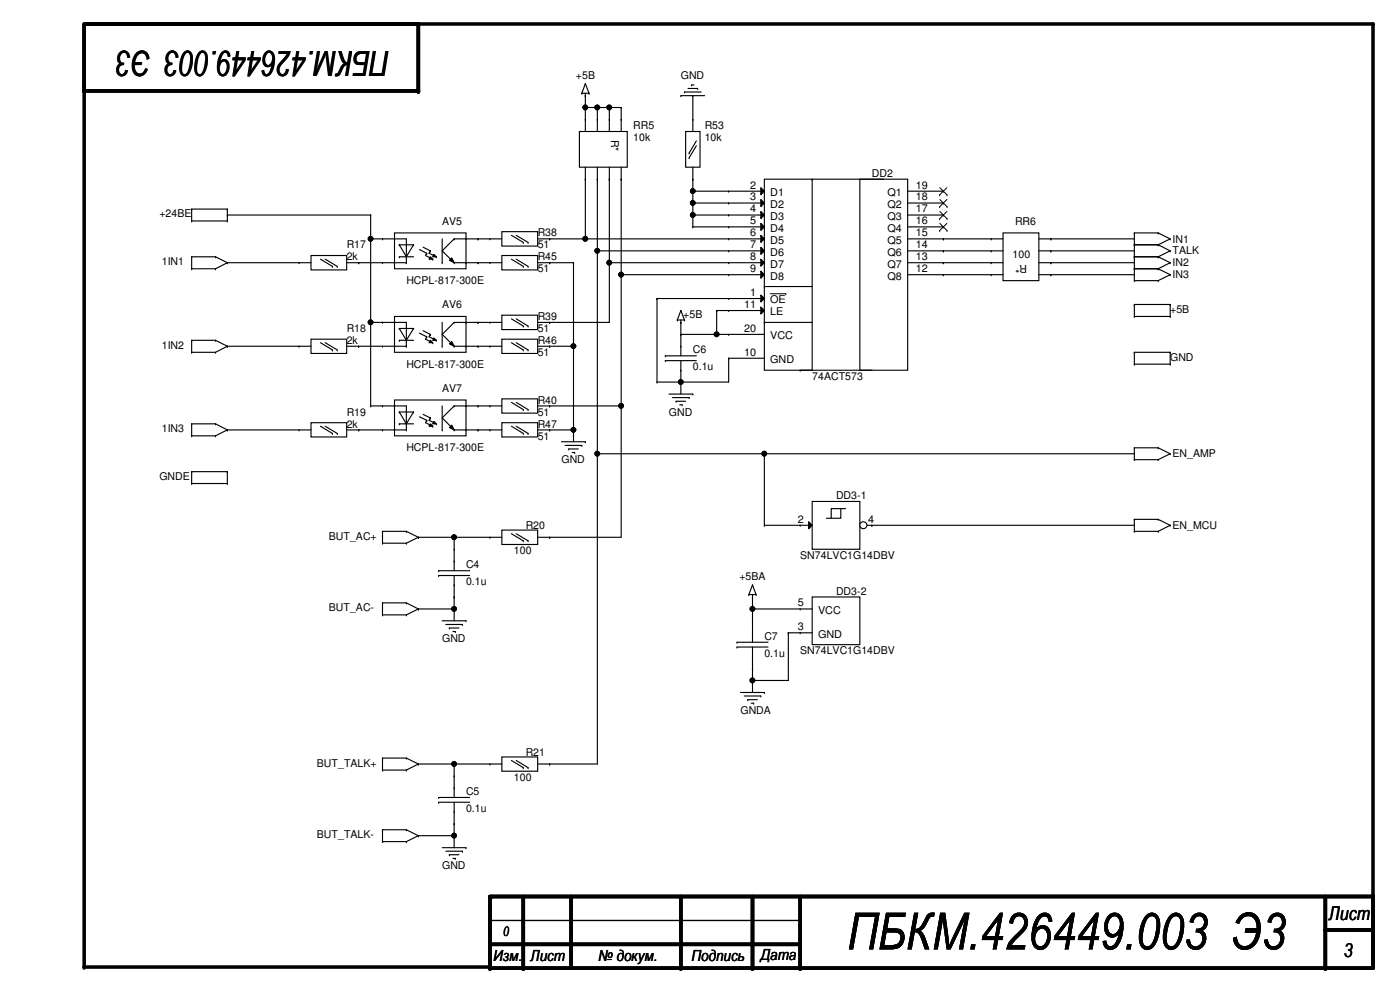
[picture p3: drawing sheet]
<svg xmlns="http://www.w3.org/2000/svg" width="420mm" height="297mm" viewBox="0 0 420 297" stroke-linecap="round" stroke-linejoin="round" font-family="sans-serif">
<path d="M25.3 7.2h386.8v261.4M25.3 7.6v282.6h121.8M125.5 7.2v20.1h-100.2M147.1 269v21.5h265v-21.5h-264.7M157 269v21.5M171.4 269v21.2M204.3 269v21.5M225.8 269v21.5M240.1 269v21.5M397.8 279h14.3M397.8 269v21.5M147.1 283.3h93" fill="none" stroke="#000" stroke-width="1.1"/>
<g fill="#000">
<circle cx="125.5" cy="7.2" r=".53"/>
<circle cx="412.1" cy="7.2" r=".53"/>
<circle cx="25.3" cy="25.1" r=".53"/>
<circle cx="25.3" cy="27.3" r=".53"/>
<circle cx="125.5" cy="27.3" r=".53"/>
<circle cx="174.6" cy="28" r=".17"/>
<circle cx="175.7" cy="25.1" r=".17"/>
<circle cx="175.7" cy="32.3" r=".17"/>
<circle cx="175.7" cy="28.7" r=".17"/>
<circle cx="176.8" cy="28" r=".17"/>
<circle cx="179.3" cy="32.3" r=".17"/>
<circle cx="182.9" cy="32.3" r=".17"/>
<circle cx="186.4" cy="32.3" r=".17"/>
<circle cx="204.3" cy="28.7" r=".17"/>
<circle cx="205.4" cy="27.6" r=".17"/>
<circle cx="207.5" cy="25.5" r=".17"/>
<circle cx="207.9" cy="28.7" r=".17"/>
<circle cx="209.4" cy="26.5" r=".17"/>
<circle cx="175.7" cy="53.8" r=".17"/>
<circle cx="179.3" cy="53.8" r=".17"/>
<circle cx="182.9" cy="53.8" r=".17"/>
<circle cx="186.4" cy="53.8" r=".17"/>
<circle cx="207.9" cy="53.8" r=".17"/>
<circle cx="207.9" cy="57.4" r=".17"/>
<circle cx="218.7" cy="57.4" r=".17"/>
<circle cx="243.7" cy="53.8" r=".17"/>
<circle cx="283.1" cy="57.4" r=".17"/>
<circle cx="57.5" cy="66.3" r=".17"/>
<circle cx="57.5" cy="77" r=".17"/>
<circle cx="57.5" cy="62.7" r=".17"/>
<circle cx="64.7" cy="77" r=".17"/>
<circle cx="68.2" cy="62.7" r=".17"/>
<circle cx="68.2" cy="66.3" r=".17"/>
<circle cx="68.2" cy="64.5" r=".17"/>
<circle cx="68.2" cy="78.8" r=".17"/>
<circle cx="89.7" cy="78.8" r=".17"/>
<circle cx="99.8" cy="79.9" r=".17"/>
<circle cx="101.2" cy="79.9" r=".17"/>
<circle cx="107.6" cy="78.8" r=".17"/>
<circle cx="111.2" cy="71.7" r=".17"/>
<circle cx="111.2" cy="64.5" r=".17"/>
<circle cx="143.5" cy="78.8" r=".17"/>
<circle cx="143.5" cy="71.7" r=".17"/>
<circle cx="165" cy="71.7" r=".17"/>
<circle cx="165" cy="78.8" r=".17"/>
<circle cx="172.1" cy="78.8" r=".17"/>
<circle cx="175.7" cy="71.7" r=".17"/>
<circle cx="179.3" cy="75.3" r=".17"/>
<circle cx="182.9" cy="78.8" r=".17"/>
<circle cx="207.9" cy="60.9" r=".17"/>
<circle cx="207.9" cy="64.5" r=".17"/>
<circle cx="207.9" cy="68.1" r=".17"/>
<circle cx="218.7" cy="68.1" r=".17"/>
<circle cx="218.7" cy="75.3" r=".17"/>
<circle cx="218.7" cy="78.8" r=".17"/>
<circle cx="218.7" cy="60.9" r=".17"/>
<circle cx="218.7" cy="64.5" r=".17"/>
<circle cx="218.7" cy="71.7" r=".17"/>
<circle cx="283.1" cy="68.1" r=".17"/>
<circle cx="283.1" cy="75.3" r=".17"/>
<circle cx="283.1" cy="60.9" r=".17"/>
<circle cx="283.1" cy="64.5" r=".17"/>
<circle cx="283.1" cy="78.8" r=".17"/>
<circle cx="283.1" cy="71.7" r=".17"/>
<circle cx="315.4" cy="75.3" r=".17"/>
<circle cx="315.4" cy="71.7" r=".17"/>
<circle cx="315.4" cy="78.8" r=".17"/>
<circle cx="340.4" cy="69.9" r=".17"/>
<circle cx="340.4" cy="73.4" r=".17"/>
<circle cx="340.4" cy="77" r=".17"/>
<circle cx="347.6" cy="69.9" r=".17"/>
<circle cx="347.6" cy="73.4" r=".17"/>
<circle cx="347.6" cy="77" r=".17"/>
<circle cx="351.2" cy="75.3" r=".17"/>
<circle cx="351.2" cy="78.8" r=".17"/>
<circle cx="351.2" cy="71.7" r=".17"/>
<circle cx="57.5" cy="80.6" r=".17"/>
<circle cx="64.7" cy="80.6" r=".17"/>
<circle cx="111.2" cy="96.7" r=".17"/>
<circle cx="114.8" cy="96.7" r=".17"/>
<circle cx="118.4" cy="96.7" r=".17"/>
<circle cx="119.8" cy="98.6" r=".17"/>
<circle cx="124.1" cy="98.6" r=".17"/>
<circle cx="136.3" cy="96.7" r=".17"/>
<circle cx="139.9" cy="96.7" r=".17"/>
<circle cx="143.5" cy="96.7" r=".17"/>
<circle cx="147.1" cy="96.7" r=".17"/>
<circle cx="157" cy="97.8" r=".17"/>
<circle cx="158.5" cy="97.8" r=".17"/>
<circle cx="165" cy="96.7" r=".17"/>
<circle cx="186.4" cy="82.4" r=".17"/>
<circle cx="197.2" cy="89.6" r=".17"/>
<circle cx="203.3" cy="96" r=".17"/>
<circle cx="204.3" cy="96.7" r=".17"/>
<circle cx="204.3" cy="93.2" r=".17"/>
<circle cx="205.4" cy="96" r=".17"/>
<circle cx="215.1" cy="93.2" r=".17"/>
<circle cx="218.7" cy="82.4" r=".17"/>
<circle cx="218.7" cy="93.2" r=".17"/>
<circle cx="218.7" cy="89.6" r=".17"/>
<circle cx="229.4" cy="96.7" r=".17"/>
<circle cx="229.4" cy="86" r=".17"/>
<circle cx="283.1" cy="82.4" r=".17"/>
<circle cx="315.4" cy="82.4" r=".17"/>
<circle cx="340.4" cy="91.4" r=".17"/>
<circle cx="340.4" cy="95" r=".17"/>
<circle cx="340.4" cy="80.6" r=".17"/>
<circle cx="340.4" cy="84.2" r=".17"/>
<circle cx="347.6" cy="80.6" r=".17"/>
<circle cx="347.6" cy="84.2" r=".17"/>
<circle cx="351.2" cy="82.4" r=".17"/>
<circle cx="351.2" cy="91.4" r=".17"/>
<circle cx="351.2" cy="95" r=".17"/>
<circle cx="57.5" cy="105.7" r=".17"/>
<circle cx="57.5" cy="102.1" r=".17"/>
<circle cx="64.7" cy="105.7" r=".17"/>
<circle cx="64.7" cy="102.1" r=".17"/>
<circle cx="68.2" cy="103.9" r=".17"/>
<circle cx="89.7" cy="103.9" r=".17"/>
<circle cx="99.8" cy="105" r=".17"/>
<circle cx="101.2" cy="105" r=".17"/>
<circle cx="107.6" cy="103.9" r=".17"/>
<circle cx="114.8" cy="103.9" r=".17"/>
<circle cx="118.4" cy="103.9" r=".17"/>
<circle cx="119.8" cy="102.1" r=".17"/>
<circle cx="122" cy="103.9" r=".17"/>
<circle cx="122" cy="102.1" r=".17"/>
<circle cx="128" cy="101" r=".17"/>
<circle cx="129.1" cy="100.3" r=".17"/>
<circle cx="129.9" cy="102.8" r=".17"/>
<circle cx="130.9" cy="102.1" r=".17"/>
<circle cx="132.7" cy="103.9" r=".17"/>
<circle cx="136.3" cy="103.9" r=".17"/>
<circle cx="139.9" cy="103.9" r=".17"/>
<circle cx="143.5" cy="103.9" r=".17"/>
<circle cx="165" cy="103.9" r=".17"/>
<circle cx="172.1" cy="103.9" r=".17"/>
<circle cx="197.2" cy="114.6" r=".17"/>
<circle cx="199.7" cy="106.8" r=".17"/>
<circle cx="199.7" cy="108.2" r=".17"/>
<circle cx="204.3" cy="103.9" r=".17"/>
<circle cx="204.3" cy="111.1" r=".17"/>
<circle cx="204.3" cy="100.3" r=".17"/>
<circle cx="204.3" cy="114.6" r=".17"/>
<circle cx="206.8" cy="119.3" r=".17"/>
<circle cx="207.9" cy="118.2" r=".17"/>
<circle cx="215.1" cy="100.3" r=".17"/>
<circle cx="218.7" cy="100.3" r=".17"/>
<circle cx="218.7" cy="107.5" r=".17"/>
<circle cx="240.1" cy="111.1" r=".17"/>
<circle cx="340.4" cy="105.7" r=".17"/>
<circle cx="340.4" cy="109.3" r=".17"/>
<circle cx="351.2" cy="109.3" r=".17"/>
<circle cx="351.2" cy="105.7" r=".17"/>
<circle cx="57.5" cy="130.8" r=".17"/>
<circle cx="57.5" cy="127.2" r=".17"/>
<circle cx="64.7" cy="127.2" r=".17"/>
<circle cx="64.7" cy="130.8" r=".17"/>
<circle cx="68.2" cy="129" r=".17"/>
<circle cx="89.7" cy="129" r=".17"/>
<circle cx="99.8" cy="130" r=".17"/>
<circle cx="101.2" cy="130" r=".17"/>
<circle cx="107.6" cy="129" r=".17"/>
<circle cx="111.2" cy="121.8" r=".17"/>
<circle cx="114.8" cy="121.8" r=".17"/>
<circle cx="114.8" cy="129" r=".17"/>
<circle cx="118.4" cy="129" r=".17"/>
<circle cx="118.4" cy="121.8" r=".17"/>
<circle cx="119.8" cy="123.6" r=".17"/>
<circle cx="119.8" cy="127.2" r=".17"/>
<circle cx="122" cy="127.2" r=".17"/>
<circle cx="122" cy="129" r=".17"/>
<circle cx="124.1" cy="123.6" r=".17"/>
<circle cx="128" cy="126.1" r=".17"/>
<circle cx="129.1" cy="125.4" r=".17"/>
<circle cx="129.9" cy="127.9" r=".17"/>
<circle cx="130.9" cy="127.2" r=".17"/>
<circle cx="132.7" cy="129" r=".17"/>
<circle cx="136.3" cy="121.8" r=".17"/>
<circle cx="136.3" cy="129" r=".17"/>
<circle cx="139.9" cy="121.8" r=".17"/>
<circle cx="139.9" cy="129" r=".17"/>
<circle cx="143.5" cy="129" r=".17"/>
<circle cx="143.5" cy="121.8" r=".17"/>
<circle cx="147.1" cy="121.8" r=".17"/>
<circle cx="157" cy="122.9" r=".17"/>
<circle cx="158.5" cy="122.9" r=".17"/>
<circle cx="165" cy="121.8" r=".17"/>
<circle cx="165" cy="129" r=".17"/>
<circle cx="170.7" cy="134.7" r=".17"/>
<circle cx="172.1" cy="129" r=".17"/>
<circle cx="172.5" cy="135.8" r=".17"/>
<circle cx="174.6" cy="133.6" r=".17"/>
<circle cx="175.7" cy="132.5" r=".17"/>
<circle cx="179.3" cy="136.1" r=".17"/>
<circle cx="186.4" cy="121.8" r=".17"/>
<circle cx="202.9" cy="120.4" r=".17"/>
<circle cx="204.7" cy="121.5" r=".17"/>
<circle cx="229.4" cy="136.1" r=".17"/>
<circle cx="340.4" cy="134.4" r=".17"/>
<circle cx="340.4" cy="137.9" r=".17"/>
<circle cx="347.6" cy="134.4" r=".17"/>
<circle cx="347.6" cy="137.9" r=".17"/>
<circle cx="351.2" cy="136.1" r=".17"/>
<circle cx="57.5" cy="145.1" r=".17"/>
<circle cx="57.5" cy="141.5" r=".17"/>
<circle cx="68.2" cy="145.1" r=".17"/>
<circle cx="68.2" cy="141.5" r=".17"/>
<circle cx="114.8" cy="159.4" r=".17"/>
<circle cx="122" cy="159.4" r=".17"/>
<circle cx="229.4" cy="157.6" r=".17"/>
<circle cx="240.1" cy="157.6" r=".17"/>
<circle cx="261.7" cy="157.6" r=".17"/>
<circle cx="340.4" cy="159.4" r=".17"/>
<circle cx="340.4" cy="155.8" r=".17"/>
<circle cx="347.6" cy="159.4" r=".17"/>
<circle cx="347.6" cy="155.8" r=".17"/>
<circle cx="351.2" cy="157.6" r=".17"/>
<circle cx="114.8" cy="163" r=".17"/>
<circle cx="122" cy="163" r=".17"/>
<circle cx="125.5" cy="161.2" r=".17"/>
<circle cx="131.6" cy="172.7" r=".17"/>
<circle cx="131.6" cy="171.2" r=".17"/>
<circle cx="136.3" cy="168.4" r=".17"/>
<circle cx="136.3" cy="175.5" r=".17"/>
<circle cx="136.3" cy="164.8" r=".17"/>
<circle cx="136.3" cy="179.1" r=".17"/>
<circle cx="136.3" cy="161.2" r=".17"/>
<circle cx="147.1" cy="161.2" r=".17"/>
<circle cx="157" cy="162.3" r=".17"/>
<circle cx="158.5" cy="162.3" r=".17"/>
<circle cx="165" cy="161.2" r=".17"/>
<circle cx="224.7" cy="178.4" r=".17"/>
<circle cx="225.8" cy="179.1" r=".17"/>
<circle cx="225.8" cy="175.5" r=".17"/>
<circle cx="226.9" cy="178.4" r=".17"/>
<circle cx="114.8" cy="184.5" r=".17"/>
<circle cx="114.8" cy="180.9" r=".17"/>
<circle cx="122" cy="184.5" r=".17"/>
<circle cx="122" cy="180.9" r=".17"/>
<circle cx="125.5" cy="182.7" r=".17"/>
<circle cx="134.9" cy="188.4" r=".17"/>
<circle cx="136.3" cy="182.7" r=".17"/>
<circle cx="136.6" cy="189.5" r=".17"/>
<circle cx="138.8" cy="187.4" r=".17"/>
<circle cx="139.9" cy="186.3" r=".17"/>
<circle cx="225.8" cy="182.7" r=".17"/>
<circle cx="236.6" cy="189.9" r=".17"/>
<circle cx="240.1" cy="189.9" r=".17"/>
<circle cx="240.1" cy="182.7" r=".17"/>
<circle cx="224.4" cy="209.9" r=".17"/>
<circle cx="225.8" cy="200.6" r=".17"/>
<circle cx="225.8" cy="204.2" r=".17"/>
<circle cx="226.2" cy="211" r=".17"/>
<circle cx="228.3" cy="208.8" r=".17"/>
<circle cx="229.4" cy="207.8" r=".17"/>
<circle cx="114.8" cy="227.5" r=".17"/>
<circle cx="114.8" cy="231.1" r=".17"/>
<circle cx="122" cy="227.5" r=".17"/>
<circle cx="122" cy="231.1" r=".17"/>
<circle cx="125.5" cy="229.2" r=".17"/>
<circle cx="131.6" cy="239.3" r=".17"/>
<circle cx="136.3" cy="232.8" r=".17"/>
<circle cx="136.3" cy="229.2" r=".17"/>
<circle cx="136.3" cy="236.4" r=".17"/>
<circle cx="165" cy="229.2" r=".17"/>
<circle cx="114.8" cy="249" r=".17"/>
<circle cx="114.8" cy="252.5" r=".17"/>
<circle cx="122" cy="252.5" r=".17"/>
<circle cx="122" cy="249" r=".17"/>
<circle cx="125.5" cy="250.7" r=".17"/>
<circle cx="131.6" cy="240.7" r=".17"/>
<circle cx="134.9" cy="256.5" r=".17"/>
<circle cx="136.3" cy="247.1" r=".17"/>
<circle cx="136.3" cy="243.6" r=".17"/>
<circle cx="136.3" cy="250.7" r=".17"/>
<circle cx="136.6" cy="257.6" r=".17"/>
<circle cx="138.8" cy="255.4" r=".17"/>
<circle cx="139.9" cy="254.3" r=".17"/>
<circle cx="147.1" cy="270.1" r=".17"/>
<circle cx="147.1" cy="276.2" r=".17"/>
<circle cx="147.1" cy="269" r=".53"/>
<circle cx="147.4" cy="269" r=".53"/>
<circle cx="397.8" cy="279" r=".53"/>
<circle cx="412.1" cy="269" r=".53"/>
<circle cx="412.1" cy="268.6" r=".53"/>
<circle cx="25.3" cy="290.2" r=".53"/>
<circle cx="147.1" cy="290.5" r=".53"/>
<circle cx="147.1" cy="283.3" r=".53"/>
<circle cx="157" cy="290.5" r=".53"/>
<circle cx="171.4" cy="290.2" r=".53"/>
<circle cx="204.3" cy="290.5" r=".53"/>
<circle cx="225.8" cy="290.5" r=".53"/>
<circle cx="240.1" cy="290.5" r=".53"/>
<circle cx="397.8" cy="290.5" r=".53"/>
</g>
<g fill="none" stroke="#000" stroke-width=".34">
<path d="M175.7 32.3h10.7v3.6M175.7 28v7.9M175.7 25.1l1.1 2.9h-2.2zM179.3 32.3v3.6M182.9 32.3v3.6M204.3 28.7h7.2M205.4 27.6h5M206.5 26.5h2.9M207.5 25.5h.8M207.9 28.7v7.2M175.7 53.8v17.9M179.3 53.8v175.4h-14.3"/>
<path d="M182.9 53.8v42.9h-21.5M186.4 53.8v107.4h-25M207.9 53.8v14.3h21.5M207.9 57.4h21.5M228.3 56.3l1.1 1.1-1.1 1zM228.3 59.9l1.1 1-1.1 1.1zM229.4 53.8h14.3v57.3h-14.3zM243.7 53.8h21.5M258.1 53.8h14.3v57.3h-14.3zM272.4 57.4h10.7M57.5 62.7h10.7v3.6h-10.7zM57.5 77h7.2l3.5 1.8-3.5 1.8h-7.2z"/>
<path d="M68.2 64.5h43v57.3h10.8v7.2h-18M68.2 78.8h25.1M93.3 76.7h10.7v4.3h-10.7zM96.2 77.8l3.6 2.1M97.6 77.8l3.6 2.1M104 78.8h10.8M111.2 71.7h3.6M143.5 78.8h3.6M143.5 71.7h3.6M165 78.8h7.1v53.7M165 71.7h64.4M179.3 75.3h50.1"/>
<path d="M182.9 78.8h46.5M207.9 64.5h21.5M207.9 60.9h21.5M228.3 63.5l1.1 1-1.1 1.1zM228.3 67l1.1 1.1-1.1 1zM228.3 70.6l1.1 1.1-1.1 1zM228.3 74.2l1.1 1.1-1.1 1zM228.3 77.8l1.1 1-1.1 1.1zM272.4 78.8h25.1M272.4 71.7h25.1M272.4 75.3h25.1M272.4 64.5h10.7"/>
<path d="M272.4 60.9h10.7M272.4 68.1h10.7M315.4 78.8h25M315.4 71.7h25M315.4 75.3h25M340.4 73.4h7.2M340.4 77h7.2M347.6 73.4l3.6-1.7-3.6-1.8h-7.2v14.3h7.2l3.6-1.8-3.6-1.8M347.6 73.4l3.6 1.9-3.6 1.7M347.6 77l3.6 1.8-3.6 1.8M111.2 96.7h10.8v7.2h-18M118.4 95h21.5v10.7h-21.5z"/>
<path d="M119.8 98.6h4.3l-2.1 3.5zM125.9 99.9l2.1 1.1-.3 .8 2.2 1M127 99.2l2.1 1.1-.3 .7 2.1 1.1M132.7 96.7v7.2M150.6 94.6h10.8v4.3h-10.8zM150.6 96.7h-14.3l-3.6 3.6 3.6 3.6h10.8M153.5 95.7l3.5 2.1M154.9 95.7l3.6 2.1M186.4 82.4h43M204.3 96v10.8M204.3 93.2l1.1 2.8h-2.1zM228.3 88.5l1.1 1.1-1.1 1z"/>
<path d="M228.3 81.4l1.1 1-1.1 1.1zM228.3 92.1l1.1 1.1-1.1 1zM229.4 93.2h-14.3v7.1M229.4 89.6h-32.2v25h21.5v-7.1h10.7M229.4 96.7h14.3M229.4 86h14.3M272.4 82.4h25.1M315.4 82.4h25M340.4 91.4h10.8v3.6h-10.8zM340.4 80.6h7.2M57.5 102.1h7.2l3.5 1.8-3.5 1.8h-7.2zM68.2 103.9h25.1"/>
<path d="M93.3 101.8h10.7v4.2h-10.7zM96.2 102.8l3.6 2.2M97.6 102.8l3.6 2.2M119.8 102.1h4.3M129.1 102.1l.8 .7h-1.1zM130.2 101.4l.7 .7h-1zM134.9 103.2l.7-.7 .7 1.4zM150.6 119.7h10.8v4.3h-10.8zM165 103.9h7.1M199.7 108.2h9.3M199.7 106.8h9.3M200.8 118.2h7.1"/>
<path d="M201.8 119.3h5M204.3 100.3h25.1M204.3 108.2v10M240.1 111.1h21.6M340.4 105.7h10.8v3.6h-10.8zM57.5 127.2h7.2l3.5 1.8-3.5 1.8h-7.2zM68.2 129h25.1M93.3 126.8h10.7v4.3h-10.7zM96.2 127.9l3.6 2.1M97.6 127.9l3.6 2.1M118.4 120h21.5v10.8h-21.5zM119.8 127.2h4.3"/>
<path d="M119.8 123.6h4.3l-2.1 3.6zM125.9 125.1l2.1 1-.3 .7 2.2 1.1M127 124.3l2.1 1.1-.3 .7 2.1 1.1M129.1 127.2l.8 .7h-1.1zM130.2 126.4l.7 .8h-1zM132.7 121.8v7.2M134.9 128.3l.7-.7 .7 1.4zM150.6 121.8h-14.3l-3.6 3.6 3.6 3.6h10.8M153.5 120.7l3.5 2.2M154.9 120.7l3.6 2.2M161.4 121.8h25M165 129h7.1"/>
<path d="M168.5 132.5h7.2M169.6 133.6h5M170.7 134.7h2.9M171.7 135.8h.8M179.3 136.1h161.1M202.9 120.4h2.9M204 121.5h.7M229.4 136.1v21.5h14.3M340.4 134.4h7.2l3.6 1.7-3.6 1.8h-7.2zM57.5 141.5h10.7v3.6h-10.7zM114.8 159.4h7.2l3.5 1.8-3.5 1.8h-7.2zM150.6 159h10.8v4.4h-10.8z"/>
<path d="M242.7 156.5l1 1.1-1 1.1zM243.7 150.5h14.4v14.3h-14.4zM252.3 152.6v2.9h-4.3M253.8 152.6h-4.3v2.9M261.7 157.6h78.7M340.4 155.8h7.2l3.6 1.8-3.6 1.8h-7.2zM125.5 161.2h25.1M131.6 172.7h9.4M131.6 171.2h9.4M136.3 161.2v10M136.3 172.7v13.6M153.5 160.1l3.5 2.2"/>
<path d="M154.9 160.1l3.6 2.2M225.8 178.4v7.9M225.8 175.5l1.1 2.9h-2.2zM243.7 179.1h14.4v14.3h-14.4zM114.8 180.9h7.2l3.5 1.8-3.5 1.8h-7.2zM125.5 182.7h10.8M132.7 186.3h7.2M133.8 187.4h5M134.9 188.4h2.8M135.9 189.5h.7M225.8 182.7h17.9M243.7 189.9h-7.1v14.3h-10.8"/>
<path d="M222.2 207.8h7.2M223.3 208.8h5M224.4 209.9h2.9M225.5 211h.7M225.8 200.6v7.2M114.8 227.5h7.2l3.5 1.7-3.5 1.9h-7.2zM125.5 229.2h21.6M131.6 239.3h9.4M136.3 229.2v10.1M114.8 249h7.2l3.5 1.7-3.5 1.8h-7.2zM125.5 250.7h10.8M131.6 240.7h9.4"/>
<path d="M132.7 254.3h7.2M133.8 255.4h5M134.9 256.5h2.8M135.9 257.6h.7M136.3 240.7v13.6M147.1 276.2h93M147.1 269.4v.7"/>
<circle cx="175.6" cy="32.2" r=".7"/>
<circle cx="179.2" cy="32.2" r=".7"/>
<circle cx="182.8" cy="32.2" r=".7"/>
<circle cx="207.9" cy="57.3" r=".7"/>
<circle cx="111.2" cy="71.6" r=".7"/>
<circle cx="175.6" cy="71.6" r=".7"/>
<circle cx="179.2" cy="75.2" r=".7"/>
<circle cx="182.8" cy="78.8" r=".7"/>
<circle cx="207.9" cy="60.9" r=".7"/>
<circle cx="207.9" cy="64.5" r=".7"/>
<circle cx="111.2" cy="96.7" r=".7"/>
<circle cx="186.4" cy="82.4" r=".7"/>
<circle cx="172.1" cy="103.9" r=".7"/>
<circle cx="204.3" cy="114.6" r=".7"/>
<circle cx="215.1" cy="100.3" r=".7"/>
<circle cx="172.1" cy="129" r=".7"/>
<circle cx="179.2" cy="136.1" r=".7"/>
<circle cx="186.4" cy="121.8" r=".7"/>
<circle cx="229.4" cy="136.1" r=".7"/>
<circle cx="136.3" cy="161.2" r=".7"/>
<circle cx="136.3" cy="182.7" r=".7"/>
<circle cx="225.8" cy="182.7" r=".7"/>
<circle cx="225.8" cy="204.1" r=".7"/>
<circle cx="136.3" cy="229.2" r=".7"/>
<circle cx="136.3" cy="250.7" r=".7"/>
</g>
<g fill="#000">
<path d="M228.3 56.3l1.1 1.1-1.1 1zM228.3 59.9l1.1 1-1.1 1.1zM228.3 63.5l1.1 1-1.1 1.1zM228.3 67l1.1 1.1-1.1 1zM228.3 70.6l1.1 1.1-1.1 1zM228.3 74.2l1.1 1.1-1.1 1zM228.3 77.8l1.1 1-1.1 1.1zM228.3 88.5l1.1 1.1-1.1 1zM228.3 81.4l1.1 1-1.1 1.1zM228.3 92.1l1.1 1.1-1.1 1zM129.1 102.1l.8 .7h-1.1zM130.2 101.4l.7 .7h-1z"/>
<path d="M129.1 127.2l.8 .7h-1.1zM130.2 126.4l.7 .8h-1zM242.7 156.5l1 1.1-1 1.1z"/>
<path d="M134.9 103.2l.7-.7 .7 1.4z" fill-rule="evenodd"/>
<path d="M134.9 128.3l.7-.7 .7 1.4z" fill-rule="evenodd"/>
<circle cx="175.6" cy="32.2" r=".7"/>
<circle cx="179.2" cy="32.2" r=".7"/>
<circle cx="182.8" cy="32.2" r=".7"/>
<circle cx="207.9" cy="57.3" r=".7"/>
<circle cx="111.2" cy="71.6" r=".7"/>
<circle cx="175.6" cy="71.6" r=".7"/>
<circle cx="179.2" cy="75.2" r=".7"/>
<circle cx="182.8" cy="78.8" r=".7"/>
<circle cx="207.9" cy="60.9" r=".7"/>
<circle cx="207.9" cy="64.5" r=".7"/>
<circle cx="111.2" cy="96.7" r=".7"/>
<circle cx="186.4" cy="82.4" r=".7"/>
<circle cx="172.1" cy="103.9" r=".7"/>
<circle cx="204.3" cy="114.6" r=".7"/>
<circle cx="215.1" cy="100.3" r=".7"/>
<circle cx="172.1" cy="129" r=".7"/>
<circle cx="179.2" cy="136.1" r=".7"/>
<circle cx="186.4" cy="121.8" r=".7"/>
<circle cx="229.4" cy="136.1" r=".7"/>
<circle cx="136.3" cy="161.2" r=".7"/>
<circle cx="136.3" cy="182.7" r=".7"/>
<circle cx="225.8" cy="182.7" r=".7"/>
<circle cx="225.8" cy="204.1" r=".7"/>
<circle cx="136.3" cy="229.2" r=".7"/>
<circle cx="136.3" cy="250.7" r=".7"/>
</g>
<g fill="none" stroke="#000" stroke-width=".3">
<path d="M282 58.5h.1M282.1 56.3l2.1 2.2M282.1 59.9l2.1 2.1M284.2 56.3l-2.2 2.2M284.2 59.9l-2.2 2.1M284.2 58.5h.1M282 62h.1M282 65.6h.1M282 69.2h.1M282.1 63.5l2.1 2.1M282.1 67l2.1 2.2M284.2 63.5l-2.2 2.1"/>
<path d="M284.2 67l-2.2 2.2M284.2 62h.1M284.2 65.6h.1M284.2 69.2h.1M231.2 88.1h4.6M235.8 88.1h.1"/>
</g>
<circle cx="259.1" cy="157.6" r="1.05" fill="#fff"/>
<g fill="none" stroke="#000" stroke-width=".34">
<path d="M173.9 39.5h14.3v10.7h-14.3zM175.7 35.9v3.6M179.3 35.9v3.6M182.9 35.9v3.6M186.4 35.9v3.6M205.8 39.5h4.3v10.7h-4.3zM207.9 35.9v3.6M175.7 50.2v3.6M179.3 50.2v3.6M182.9 50.2v3.6M186.4 50.2v3.6M207.9 50.2v3.6"/>
<path d="M209 42.3l-2.2 3.6M209 43.7l-2.2 3.6M114.8 71.7h7.2v7.1h-7.2M118.4 69.9h21.5v10.7h-21.5zM119.8 73.4h4.3l-2.1 3.6zM119.8 77h4.3M125.9 74.9l2.1 1.1-.3 .7 2.2 1.1M127 74.2l2.1 1.1-.3 .7 2.1 1M129.1 77l.8 .8h-1.1zM130.2 76.3l.7 .7h-1zM132.7 71.7v7.1M134.9 78.1l.7-.7 .7 1.4z"/>
<path d="M143.5 71.7h-7.2l-3.6 3.6 3.6 3.5h7.2M147.1 78.8h3.5M147.1 71.7h3.5M150.6 76.7h10.8v4.3h-10.8zM150.6 69.5h10.8v4.3h-10.8zM153.5 77.8l3.5 2.1M153.5 70.6l3.5 2.1M154.9 77.8l3.6 2.1M154.9 70.6l3.6 2.1M161.4 78.8h3.6M161.4 71.7h3.6M297.5 78.8h3.5"/>
<path d="M297.5 75.3h3.5M297.5 71.7h3.5M301 69.9h10.8v14.3h-10.8zM311.8 78.8h3.6M311.8 75.3h3.6M311.8 71.7h3.6M297.5 82.4h3.5M311.8 82.4h3.6M147.1 103.9h3.5M150.6 101.8h10.8v4.2h-10.8zM153.5 102.8l3.5 2.2M154.9 102.8l3.6 2.2"/>
<path d="M161.4 103.9h3.6M147.1 129h3.5M150.6 126.8h10.8v4.3h-10.8zM153.5 127.9l3.5 2.1M154.9 127.9l3.6 2.1M161.4 129h3.6M260.2 157.6h1.5M221.2 194.1h9.3M221.2 192.7h9.3M225.8 186.3v6.4M225.8 194.1v6.5M147.1 229.2h3.5"/>
<path d="M150.6 227.1h10.8v4.3h-10.8zM153.5 228.2l3.5 2.1M154.9 228.2l3.6 2.1M161.4 229.2h3.6"/>
<circle cx="175.6" cy="32.2" r=".7"/>
<circle cx="179.2" cy="32.2" r=".7"/>
<circle cx="182.8" cy="32.2" r=".7"/>
<circle cx="207.9" cy="57.3" r=".7"/>
<circle cx="111.2" cy="71.6" r=".7"/>
<circle cx="175.6" cy="71.6" r=".7"/>
<circle cx="179.2" cy="75.2" r=".7"/>
<circle cx="182.8" cy="78.8" r=".7"/>
<circle cx="207.9" cy="60.9" r=".7"/>
<circle cx="207.9" cy="64.5" r=".7"/>
<circle cx="111.2" cy="96.7" r=".7"/>
<circle cx="186.4" cy="82.4" r=".7"/>
<circle cx="172.1" cy="103.9" r=".7"/>
<circle cx="204.3" cy="114.6" r=".7"/>
<circle cx="215.1" cy="100.3" r=".7"/>
<circle cx="172.1" cy="129" r=".7"/>
<circle cx="179.2" cy="136.1" r=".7"/>
<circle cx="186.4" cy="121.8" r=".7"/>
<circle cx="229.4" cy="136.1" r=".7"/>
<circle cx="259.1" cy="157.6" r="1.05"/>
<circle cx="136.3" cy="161.2" r=".7"/>
<circle cx="136.3" cy="182.7" r=".7"/>
<circle cx="225.8" cy="182.7" r=".7"/>
<circle cx="225.8" cy="204.1" r=".7"/>
<circle cx="136.3" cy="229.2" r=".7"/>
<circle cx="136.3" cy="250.7" r=".7"/>
</g>
<g fill="#000">
<circle cx="175.7" cy="35.9" r=".17"/>
<circle cx="179.3" cy="35.9" r=".17"/>
<circle cx="182.9" cy="35.9" r=".17"/>
<circle cx="186.4" cy="35.9" r=".17"/>
<circle cx="207.9" cy="35.9" r=".17"/>
<circle cx="175.7" cy="53.8" r=".17"/>
<circle cx="179.3" cy="53.8" r=".17"/>
<circle cx="182.9" cy="53.8" r=".17"/>
<circle cx="186.4" cy="53.8" r=".17"/>
<circle cx="206.8" cy="47.3" r=".17"/>
<circle cx="206.8" cy="45.9" r=".17"/>
<circle cx="207.9" cy="53.8" r=".17"/>
<circle cx="114.8" cy="78.8" r=".17"/>
<circle cx="114.8" cy="71.7" r=".17"/>
<circle cx="118.4" cy="71.7" r=".17"/>
<circle cx="118.4" cy="78.8" r=".17"/>
<circle cx="119.8" cy="73.4" r=".17"/>
<circle cx="119.8" cy="77" r=".17"/>
<circle cx="122" cy="78.8" r=".17"/>
<circle cx="122" cy="77" r=".17"/>
<circle cx="124.1" cy="73.4" r=".17"/>
<circle cx="128" cy="76" r=".17"/>
<circle cx="129.1" cy="75.3" r=".17"/>
<circle cx="129.9" cy="77.8" r=".17"/>
<circle cx="130.9" cy="77" r=".17"/>
<circle cx="132.7" cy="78.8" r=".17"/>
<circle cx="136.3" cy="71.7" r=".17"/>
<circle cx="136.3" cy="78.8" r=".17"/>
<circle cx="139.9" cy="78.8" r=".17"/>
<circle cx="139.9" cy="71.7" r=".17"/>
<circle cx="143.5" cy="78.8" r=".17"/>
<circle cx="143.5" cy="71.7" r=".17"/>
<circle cx="147.1" cy="71.7" r=".17"/>
<circle cx="147.1" cy="78.8" r=".17"/>
<circle cx="157" cy="79.9" r=".17"/>
<circle cx="157" cy="72.7" r=".17"/>
<circle cx="158.5" cy="79.9" r=".17"/>
<circle cx="158.5" cy="72.7" r=".17"/>
<circle cx="165" cy="71.7" r=".17"/>
<circle cx="165" cy="78.8" r=".17"/>
<circle cx="297.5" cy="78.8" r=".17"/>
<circle cx="297.5" cy="71.7" r=".17"/>
<circle cx="297.5" cy="75.3" r=".17"/>
<circle cx="315.4" cy="75.3" r=".17"/>
<circle cx="315.4" cy="71.7" r=".17"/>
<circle cx="315.4" cy="78.8" r=".17"/>
<circle cx="297.5" cy="82.4" r=".17"/>
<circle cx="315.4" cy="82.4" r=".17"/>
<circle cx="147.1" cy="103.9" r=".17"/>
<circle cx="157" cy="105" r=".17"/>
<circle cx="158.5" cy="105" r=".17"/>
<circle cx="165" cy="103.9" r=".17"/>
<circle cx="147.1" cy="129" r=".17"/>
<circle cx="157" cy="130" r=".17"/>
<circle cx="158.5" cy="130" r=".17"/>
<circle cx="165" cy="129" r=".17"/>
<circle cx="261.7" cy="157.6" r=".17"/>
<circle cx="221.2" cy="194.1" r=".17"/>
<circle cx="221.2" cy="192.7" r=".17"/>
<circle cx="225.8" cy="186.3" r=".17"/>
<circle cx="225.8" cy="197" r=".17"/>
<circle cx="225.8" cy="189.9" r=".17"/>
<circle cx="225.8" cy="200.6" r=".17"/>
<circle cx="147.1" cy="229.2" r=".17"/>
<circle cx="157" cy="230.3" r=".17"/>
<circle cx="158.5" cy="230.3" r=".17"/>
<circle cx="165" cy="229.2" r=".17"/>
</g>
<g fill="#000">
<path d="M129.1 77l.8 .8h-1.1zM130.2 76.3l.7 .7h-1z"/>
<path d="M134.9 78.1l.7-.7 .7 1.4z" fill-rule="evenodd"/>
<circle cx="175.6" cy="32.2" r=".7"/>
<circle cx="179.2" cy="32.2" r=".7"/>
<circle cx="182.8" cy="32.2" r=".7"/>
<circle cx="207.9" cy="57.3" r=".7"/>
<circle cx="111.2" cy="71.6" r=".7"/>
<circle cx="175.6" cy="71.6" r=".7"/>
<circle cx="179.2" cy="75.2" r=".7"/>
<circle cx="182.8" cy="78.8" r=".7"/>
<circle cx="207.9" cy="60.9" r=".7"/>
<circle cx="207.9" cy="64.5" r=".7"/>
<circle cx="111.2" cy="96.7" r=".7"/>
<circle cx="186.4" cy="82.4" r=".7"/>
<circle cx="172.1" cy="103.9" r=".7"/>
<circle cx="204.3" cy="114.6" r=".7"/>
<circle cx="215.1" cy="100.3" r=".7"/>
<circle cx="172.1" cy="129" r=".7"/>
<circle cx="179.2" cy="136.1" r=".7"/>
<circle cx="186.4" cy="121.8" r=".7"/>
<circle cx="229.4" cy="136.1" r=".7"/>
<circle cx="136.3" cy="161.2" r=".7"/>
<circle cx="136.3" cy="182.7" r=".7"/>
<circle cx="225.8" cy="182.7" r=".7"/>
<circle cx="225.8" cy="204.1" r=".7"/>
<circle cx="136.3" cy="229.2" r=".7"/>
<circle cx="136.3" cy="250.7" r=".7"/>
</g>
<text font-size="15.4" x="254.2" y="284.9">ПБКМ.426449.003 Э3</text>
<text font-size="10.4" x="116.9" y="15.3" transform="rotate(180 116.9 15.3)">ПБКМ.426449.003 Э3</text>
<g font-size="5.7">
<text x="398.8" y="276.1">Лист</text>
<text x="403.3" y="287.1">3</text>
</g>
<g font-size="4.6">
<text x="148.1" y="288.4">Изм. Лист</text>
<text x="179.6" y="288.4">№ докум.</text>
<text x="207.5" y="288.4">Подпись</text>
<text x="228.3" y="288">Дата</text>
</g>
<text font-size="3.9" x="151" y="280.8">0</text>
<g font-size="3.2">
<text x="172.8" y="23.7">+5B</text>
<text x="204.3" y="23.7">GND</text>
<text x="183.5" y="42" transform="rotate(90 183.5 42)">R*</text>
<text x="190" y="38.7">RR5</text>
<text x="211.5" y="38.7">R53</text>
<text x="190" y="42.3">10k</text>
<text x="211.5" y="42.3">10k</text>
<text x="261.7" y="53">DD2</text>
<text x="225.1" y="56.6">2</text>
<text x="231.2" y="58.8">D1</text>
<text x="266.3" y="58.8">Q1</text>
<text x="274.9" y="56.6">19</text>
<text x="47.8" y="65.2">+24BE</text>
<text x="225.1" y="60.2">3</text>
<text x="225.1" y="63.8">4</text>
<text x="231.2" y="62.4">D2</text>
<text x="231.2" y="66">D3</text>
<text x="266.3" y="62.4">Q2</text>
<text x="266.3" y="66">Q3</text>
<text x="274.9" y="60.2">18</text>
<text x="274.9" y="63.8">17</text>
<text x="132.7" y="67.4">AV5</text>
<text x="161.4" y="71">R38</text>
<text x="225.1" y="67.3">5</text>
<text x="225.1" y="70.9">6</text>
<text x="231.2" y="69.5">D4</text>
<text x="266.3" y="69.5">Q4</text>
<text x="274.9" y="67.3">16</text>
<text x="274.9" y="70.9">15</text>
<text x="304.6" y="67.4">RR6</text>
<text x="104" y="74.5">R17</text>
<text x="161.4" y="74.5">51</text>
<text x="225.1" y="74.5">7</text>
<text x="231.2" y="73.1">D5</text>
<text x="231.2" y="76.7">D6</text>
<text x="266.3" y="73.1">Q5</text>
<text x="266.3" y="76.7">Q6</text>
<text x="274.9" y="74.5">14</text>
<text x="303.9" y="77.4">100</text>
<text x="351.9" y="72.8">IN1</text>
<text x="351.9" y="76.3">TALK</text>
<text x="48.5" y="79.5">1IN1</text>
<text x="104" y="78.1">2k</text>
<text x="161.4" y="78.1">R45</text>
<text x="161.4" y="81.7">51</text>
<text x="225.1" y="78.1">8</text>
<text x="225.1" y="81.7">9</text>
<text x="231.2" y="80.3">D7</text>
<text x="231.2" y="83.9">D8</text>
<text x="266.3" y="80.3">Q7</text>
<text x="266.3" y="83.9">Q8</text>
<text x="274.9" y="78.1">13</text>
<text x="274.9" y="81.7">12</text>
<text x="308.2" y="79.5" transform="rotate(180 308.2 79.5)">R*</text>
<text x="351.9" y="79.9">IN2</text>
<text x="351.9" y="83.5">IN3</text>
<text x="122" y="85.3">HCPL-817-300E</text>
<text x="225.1" y="88.8">1</text>
<text x="132.7" y="92.5">AV6</text>
<text x="205.1" y="95.3">+5B</text>
<text x="223.3" y="92.4">11</text>
<text x="231.2" y="91">OE</text>
<text x="231.2" y="94.6">LE</text>
<text x="351.2" y="93.9">+5B</text>
<text x="104" y="99.6">R18</text>
<text x="161.4" y="96.1">R39</text>
<text x="161.4" y="99.6">51</text>
<text x="223.3" y="99.6">20</text>
<text x="231.2" y="101.8">VCC</text>
<text x="48.5" y="104.6">1IN2</text>
<text x="104" y="103.2">2k</text>
<text x="161.4" y="103.2">R46</text>
<text x="161.4" y="106.8">51</text>
<text x="207.9" y="106">C6</text>
<text x="223.3" y="106.7">10</text>
<text x="122" y="110.4">HCPL-817-300E</text>
<text x="207.9" y="111.1">0.1u</text>
<text x="231.2" y="108.9">GND</text>
<text x="243.7" y="114">74ACT573</text>
<text x="351.2" y="108.2">GND</text>
<text x="132.7" y="117.5">AV7</text>
<text x="104" y="124.7">R19</text>
<text x="161.4" y="121.1">R40</text>
<text x="161.4" y="124.7">51</text>
<text x="200.8" y="124.7">GND</text>
<text x="48.5" y="129.7">1IN3</text>
<text x="104" y="128.3">2k</text>
<text x="161.4" y="128.3">R47</text>
<text x="161.4" y="131.9">51</text>
<text x="122" y="135.4">HCPL-817-300E</text>
<text x="351.9" y="137.2">EN_AMP</text>
<text x="168.5" y="139">GND</text>
<text x="47.8" y="144">GNDE</text>
<text x="250.9" y="149.8">DD3-1</text>
<text x="98.7" y="161.9">BUT_AC+</text>
<text x="157.8" y="158.7">R20</text>
<text x="239.5" y="156.8">2</text>
<text x="260.5" y="156.8">4</text>
<text x="351.9" y="158.7">EN_MCU</text>
<text x="154.2" y="166.2">100</text>
<text x="240.1" y="167.7">SN74LVC1G14DBV</text>
<text x="139.9" y="170.5">C4</text>
<text x="139.9" y="175.6">0.1u</text>
<text x="221.9" y="174.1">+5BA</text>
<text x="250.9" y="178.4">DD3-2</text>
<text x="98.7" y="183.4">BUT_AC-</text>
<text x="239.5" y="181.9">5</text>
<text x="245.5" y="184.1">VCC</text>
<text x="239.5" y="189.1">3</text>
<text x="245.5" y="191.3">GND</text>
<text x="132.7" y="192.7">GND</text>
<text x="229.4" y="192">C7</text>
<text x="229.4" y="197">0.1u</text>
<text x="240.1" y="196.3">SN74LVC1G14DBV</text>
<text x="222.2" y="214.2">GNDA</text>
<text x="157.8" y="226.8">R21</text>
<text x="95.1" y="230">BUT_TALK+</text>
<text x="139.9" y="238.6">C5</text>
<text x="154.2" y="234.3">100</text>
<text x="139.9" y="243.6">0.1u</text>
<text x="95.1" y="251.5">BUT_TALK-</text>
<text x="132.7" y="260.8">GND</text>
</g>
</svg>
